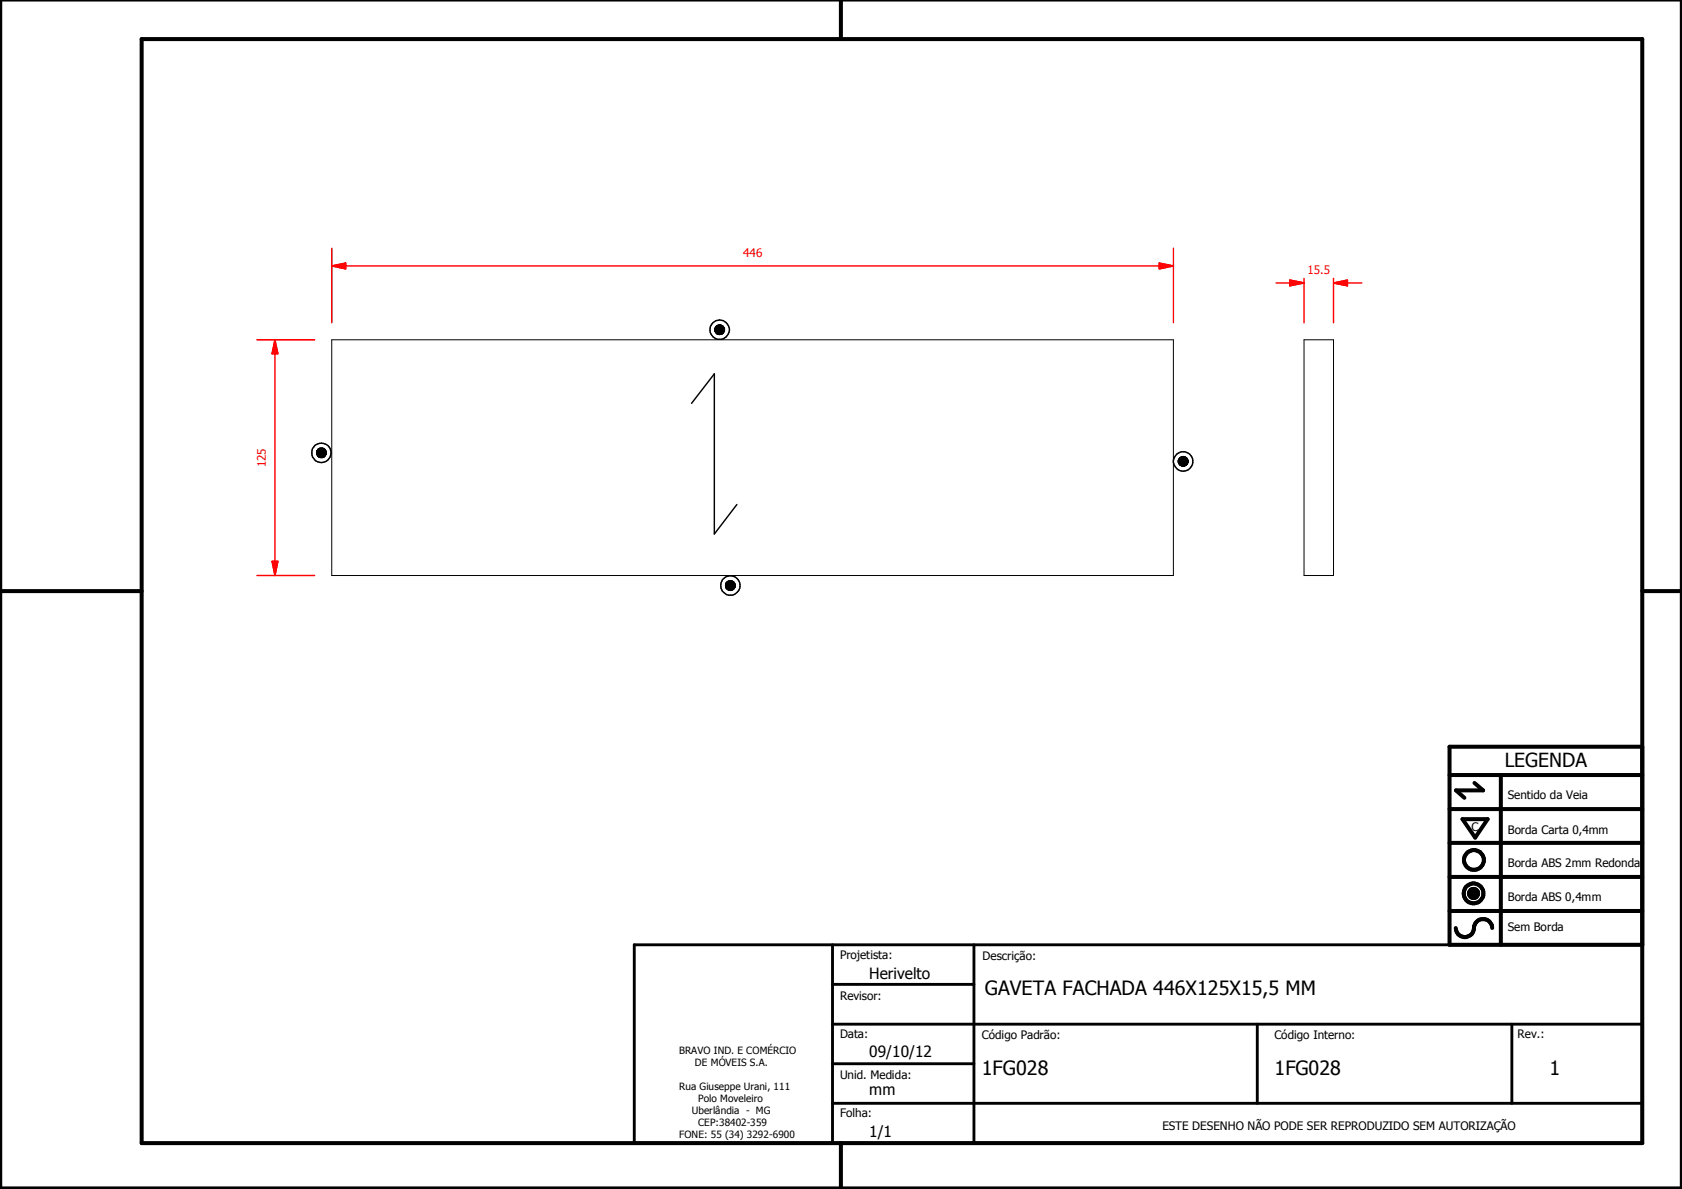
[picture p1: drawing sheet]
<svg xmlns="http://www.w3.org/2000/svg" width="297mm" height="210mm" viewBox="0 0 297 210" stroke-linecap="round" stroke-linejoin="round" font-family="sans-serif">
<g fill="none" stroke="#000" stroke-width=".18">
<path d="M58.6 60h148.6v41.6h-148.6zM126.2 58.1v.2zM126.3 58v.5zM126.3 58v.4zM126.3 58l-.1 .3zM126.3 57.9v.6zM126.4 57.8v.8zM126.4 57.8l-.1 .7zM126.4 57.7v1zM126.4 57.7v.9zM126.4 57.7l.1-.1-.1 1.2zM126.4 57.7v1.1z"/>
<path d="M126.5 57.6v1.2zM126.6 57.5h.1l-.1 1.4zM126.6 57.5v1.4zM126.7 57.5v-.1v1.6zM126.7 57.5v1.5zM126.7 57.4h.1l-.1 1.6zM126.7 57.4v1.6zM126.8 57.4h.1l-.1 1.6zM126.8 57.4v1.6zM126.9 57.4v1.6zM126.9 57.4l-.1 1.6zM127 57.4v1.7z"/>
<path d="M127.1 57.4l-.1 1.7zM127.1 57.4v1.7zM127.2 57.4l-.1 1.7zM127.2 57.4v1.7zM127.3 57.4l-.1 1.7zM127.3 57.4v1.6zM127.4 57.4l-.1 1.6zM127.4 57.4v1.6zM127.5 57.5l-.1 1.5zM127.5 57.5v1.5zM127.6 57.5l-.1 1.5zM127.6 57.5v1.4z"/>
<path d="M127.7 57.6l-.1 1.3zM127.7 57.6v1.2zM127.7 57.7v1.1zM127.8 57.7l-.1 1.1zM127.8 57.7v1zM127.8 57.8v.9zM127.8 57.8v.8zM127.8 57.9v.7zM127.8 57.9v.6zM127.9 58l-.1 .5zM127.9 58v.5zM127.9 58v.4z"/>
<path d="M127.9 58.1v.3zM127.9 58.1v.2zM230.3 60h5.2v41.6h-5.2zM55.9 79.8v.3zM55.9 79.8v.2zM56 79.6v-.1v.8zM56 79.6v.7zM56 79.6v.6zM56 79.7v.5zM56 79.7l-.1 .4zM56 79.5v.8zM56.1 79.4v1z"/>
<path d="M56.1 79.4l-.1 .9zM56.1 79.4v1.1zM56.2 79.3l.1-.1-.1 1.4zM56.2 79.3v1.3zM56.2 79.3l-.1 1.2zM56.3 79.2v1.4zM56.3 79.2h.1l-.1 1.5zM56.3 79.2v1.5zM56.4 79.2v1.5zM56.4 79.2l-.1 1.5zM56.5 79.1h.1l-.1 1.6zM56.5 79.1v1.6z"/>
<path d="M56.6 79.1v1.7zM56.6 79.1v1.7l-.1-.1zM56.7 79.1v1.7zM56.7 79.1l-.1 1.7zM56.8 79.1l-.1 1.7zM56.8 79.1v1.7zM56.9 79.1l-.1 1.7zM56.9 79.1v1.7zM57 79.1l-.1 1.7zM57 79.1v1.6zM57.1 79.2l-.1 1.5zM57.1 79.2v1.5z"/>
<path d="M57.2 79.2l-.1 1.5zM57.2 79.2v1.5zM57.2 79.2v1.4zM57.3 79.3l-.1 1.3zM57.3 79.3v1.3zM57.4 79.4l-.1 1.2zM57.4 79.4v1.1zM57.4 79.4v1zM57.5 79.5l-.1 .9zM57.5 79.5v.8zM57.5 79.6v.7zM57.6 79.7l-.1 .6z"/>
<path d="M57.6 79.7v.5zM57.6 79.8v.4zM57.6 79.8v.3zM57.6 79.8v.2zM208.1 81.3v.3zM208.1 81.3v.2zM208.1 81.4v.1zM208.1 81.2v.5zM208.1 81.2v.4zM208.2 81.1v.7zM208.2 81.1l-.1 .6zM208.2 81v.9z"/>
<path d="M208.2 81v.8zM208.3 80.9v1.1zM208.3 80.9l-.1 1zM208.4 80.8v1.3zM208.4 80.8l-.1 1.2zM208.4 80.8l.1-.1-.1 1.4zM208.5 80.7h.1l-.1 1.5zM208.5 80.7v1.5zM208.6 80.7l.1-.1-.1 1.6zM208.6 80.7v1.5zM208.7 80.6v1.7zM208.8 80.6h.1l-.1 1.7z"/>
<path d="M208.8 80.6v1.7zM208.9 80.6v1.7zM208.9 80.6l-.1 1.7zM209 80.6l-.1 1.7zM209 80.6v1.7zM209.1 80.6l-.1 1.7zM209.1 80.6v1.7zM209.2 80.6l-.1 1.7zM209.2 80.6v1.7zM209.3 80.7l-.1 1.6zM209.3 80.7v1.5zM209.4 80.7l-.1 1.5z"/>
<path d="M209.4 80.7v1.5zM209.5 80.8l-.1 1.4zM209.5 80.8v1.3zM209.6 80.9l-.1 1.2zM209.6 80.9v1.1zM209.7 81l-.1 1zM209.7 81v.9zM209.7 81.1v.8zM209.7 81.1v.7zM209.8 81.2l-.1 .6zM209.8 81.2v.5zM209.8 81.3v.4z"/>
<path d="M209.8 81.3v.3zM209.8 81.4v.2zM209.8 81.4v.1zM128.1 103.2v.3zM128.1 103.3v.2zM128.2 103.1v.5zM128.2 103.1l-.1 .4zM128.2 103l.1-.1-.1 .9zM128.2 103v.8zM128.2 103v.7zM128.3 102.9v.9zM128.4 102.8v-.1v1.2z"/>
<path d="M128.4 102.8v1.1zM128.4 102.8l-.1 1zM128.4 102.7v1.3zM128.5 102.7h.1l-.1 1.4zM128.5 102.7v1.4zM128.6 102.7v1.4zM128.6 102.6h.1l-.1 1.5zM128.6 102.6v1.5zM128.7 102.6l.1-.1-.1 1.7zM128.7 102.6v1.6l-.1-.1zM128.8 102.5v1.7zM128.8 102.5l-.1 1.7z"/>
<path d="M128.9 102.5h.1l-.1 1.7zM128.9 102.5v1.7zM129 102.5v1.7h-.1zM129 102.5v1.7zM129.1 102.5l-.1 1.7zM129.1 102.5v1.7zM129.2 102.5l-.1 1.7zM129.2 102.5v1.7zM129.2 102.6v1.6zM129.3 102.6l-.1 1.6zM129.3 102.6v1.5zM129.4 102.7l-.1 1.4z"/>
<path d="M129.4 102.7v1.4zM129.5 102.7l-.1 1.4zM129.5 102.7v1.4zM129.5 102.7v1.3zM129.6 102.8l-.1 1.2zM129.6 102.8v1.1zM129.7 102.9l-.1 1zM129.7 102.9v.9zM129.7 103v.8zM129.7 103v.7zM129.8 103.1l-.1 .6zM129.8 103.1v.5z"/>
<path d="M129.8 103.2v.4zM129.8 103.2v.3zM129.8 103.3v.2zM259.4 157.6l1.6 .1zM259.4 157.7l1.6 .1zM259.4 157.8l1.6 .1zM259.4 157.9h1.6v.1zM259.4 157.9l1.6 .1h-1.5zM259.4 157.6h1.6zM259.5 158h1.5zM259.5 158l1.4 .1zM259.5 157.5l1.5 .1h-1.6z"/>
<path d="M259.5 157.5l1.5 .1zM259.5 158.1h1.4zM259.5 157.4l1.5 .1h-1.5zM259.5 157.4l1.5 .1zM259.5 158.1l1.4 .1zM259.5 157.3l1.4 .1h-1.4zM259.5 157.3l1.4 .1zM259.6 158.2h1.3zM259.6 158.2h1.2zM259.6 157.2l1.3 .1h-1.4zM259.6 157.2l1.3 .1zM259.6 158.2l1.2 .1z"/>
<path d="M259.6 157.2h1.3zM259.7 158.3h1.1zM259.7 158.3l1 .1zM259.7 157.1l1.1 .1h-1.2zM259.7 157.1l1.1 .1zM259.7 157.1h1.1zM259.8 158.4h.9zM259.8 158.4h.8zM259.8 157.1h1zM259.8 157.1h.9zM259.8 158.4l.8 .1zM259.8 157l.9 .1z"/>
<path d="M259.8 157h.8zM259.9 158.5h.7zM259.9 158.5h.6zM259.9 157h.7zM260 158.5h.5zM260 158.5h.4zM260 157h.6zM260.1 158.5h.3zM260.1 158.5h.2zM260.1 156.9l.4 .1zM260.1 156.9h.3zM260.1 156.9h.2z"/>
</g>
<g fill="#000">
<path d="M126.3 58l-.1 .3zM126.2 58.1v.2zM126.3 57.9v.6zM126.3 58v.5zM126.3 58v.4zM126.4 57.8l-.1 .7zM126.4 57.7v.9zM126.4 57.8v.8zM126.4 57.7v1zM126.4 57.7l.1-.1-.1 1.2zM126.4 57.7v1.1zM126.5 57.6v1.2z"/>
<path d="M126.6 57.5h.1l-.1 1.4zM126.6 57.5v1.4zM126.7 57.5v-.1v1.6zM126.7 57.5v1.5zM126.7 57.4h.1l-.1 1.6zM126.7 57.4v1.6zM126.8 57.4h.1l-.1 1.6zM126.8 57.4v1.6zM126.9 57.4v1.6zM126.9 57.4l-.1 1.6zM127 57.4v1.7zM127.1 57.4l-.1 1.7z"/>
<path d="M127.1 57.4v1.7zM127.2 57.4l-.1 1.7zM127.2 57.4v1.7zM127.3 57.4l-.1 1.7zM127.3 57.4v1.6zM127.4 57.4l-.1 1.6zM127.4 57.4v1.6zM127.5 57.5l-.1 1.5zM127.5 57.5v1.5zM127.6 57.5l-.1 1.5zM127.6 57.5v1.4zM127.7 57.6l-.1 1.3z"/>
<path d="M127.7 57.6v1.2zM127.7 57.7v1.1zM127.8 57.7l-.1 1.1zM127.8 57.7v1zM127.8 57.8v.9zM127.8 57.8v.8zM127.8 57.9v.7zM127.8 57.9v.6zM127.9 58l-.1 .5zM127.9 58v.5zM127.9 58v.4zM127.9 58.1v.3z"/>
<path d="M127.9 58.1v.2zM56.7 79.1v1.7zM56.8 79.1l-.1 1.7zM56.8 79.1v1.7zM56.9 79.1l-.1 1.7zM56.9 79.1v1.7zM57 79.1l-.1 1.7zM57 79.1v1.6zM57.1 79.2l-.1 1.5zM57.1 79.2v1.5zM57.2 79.2l-.1 1.5zM57.2 79.2v1.5z"/>
<path d="M57.2 79.2v1.4zM57.3 79.3l-.1 1.3zM57.3 79.3v1.3zM57.4 79.4l-.1 1.2zM57.4 79.4v1.1zM57.4 79.4v1zM57.5 79.5l-.1 .9zM57.5 79.5v.8zM57.5 79.6v.7zM57.6 79.7l-.1 .6zM57.6 79.7v.5zM57.6 79.8v.4z"/>
<path d="M57.6 79.8v.3zM57.6 79.8v.2zM56 79.7l-.1 .4zM55.9 79.8v.3zM55.9 79.8v.2zM56 79.6v-.1v.8zM56 79.6v.7zM56 79.6v.6zM56 79.7v.5zM56.1 79.4l-.1 .9zM56 79.5v.8zM56.1 79.4v1z"/>
<path d="M56.2 79.3l-.1 1.2zM56.1 79.4v1.1zM56.2 79.3l.1-.1-.1 1.4zM56.2 79.3v1.3zM56.3 79.2v1.4zM56.3 79.2h.1l-.1 1.5zM56.3 79.2v1.5zM56.4 79.2v1.5zM56.4 79.2l-.1 1.5zM56.5 79.1h.1l-.1 1.6zM56.5 79.1v1.6zM56.6 79.1v1.7z"/>
<path d="M56.6 79.1v1.7l-.1-.1zM56.7 79.1l-.1 1.7zM208.1 81.2v.4zM208.1 81.3v.3zM208.1 81.3v.2zM208.1 81.4v.1zM208.2 81.1l-.1 .6zM208.1 81.2v.5zM208.2 81v.8zM208.2 81.1v.7zM208.3 80.9l-.1 1zM208.2 81v.9z"/>
<path d="M208.3 80.9v1.1zM208.4 80.8l-.1 1.2zM208.4 80.8v1.3zM208.4 80.8l.1-.1-.1 1.4zM208.5 80.7h.1l-.1 1.5zM208.5 80.7v1.5zM208.6 80.7l.1-.1-.1 1.6zM208.6 80.7v1.5zM208.7 80.6v1.7zM208.8 80.6h.1l-.1 1.7zM208.8 80.6v1.7zM208.9 80.6v1.7z"/>
<path d="M208.9 80.6l-.1 1.7zM209 80.6l-.1 1.7zM209 80.6v1.7zM209.1 80.6l-.1 1.7zM209.1 80.6v1.7zM209.2 80.6l-.1 1.7zM209.2 80.6v1.7zM209.3 80.7l-.1 1.6zM209.3 80.7v1.5zM209.4 80.7l-.1 1.5zM209.4 80.7v1.5zM209.5 80.8l-.1 1.4z"/>
<path d="M209.5 80.8v1.3zM209.6 80.9l-.1 1.2zM209.6 80.9v1.1zM209.7 81l-.1 1zM209.7 81v.9zM209.7 81.1v.8zM209.7 81.1v.7zM209.8 81.2l-.1 .6zM209.8 81.2v.5zM209.8 81.3v.4zM209.8 81.3v.3zM209.8 81.4v.2z"/>
<path d="M209.8 81.4v.1zM128.2 103.1l-.1 .4zM128.1 103.2v.3zM128.1 103.3v.2zM128.2 103.1v.5zM128.2 103l.1-.1-.1 .9zM128.2 103v.8zM128.2 103v.7zM128.4 102.8l-.1 1zM128.3 102.9v.9zM128.4 102.8v-.1v1.2zM128.4 102.8v1.1z"/>
<path d="M128.4 102.7v1.3zM128.5 102.7h.1l-.1 1.4zM128.5 102.7v1.4zM128.6 102.6v1.5zM128.6 102.7v1.4zM128.6 102.6h.1l-.1 1.5zM128.7 102.6l.1-.1-.1 1.7zM128.7 102.6v1.6l-.1-.1zM128.8 102.5v1.7zM128.8 102.5l-.1 1.7zM128.9 102.5h.1l-.1 1.7zM128.9 102.5v1.7z"/>
<path d="M129 102.5v1.7h-.1zM129 102.5v1.7zM129.1 102.5l-.1 1.7zM129.1 102.5v1.7zM129.2 102.5l-.1 1.7zM129.2 102.5v1.7zM129.2 102.6v1.6zM129.3 102.6l-.1 1.6zM129.3 102.6v1.5zM129.4 102.7l-.1 1.4zM129.4 102.7v1.4zM129.5 102.7l-.1 1.4z"/>
<path d="M129.5 102.7v1.4zM129.5 102.7v1.3zM129.6 102.8l-.1 1.2zM129.6 102.8v1.1zM129.7 102.9l-.1 1zM129.7 102.9v.9zM129.7 103v.8zM129.7 103v.7zM129.8 103.1l-.1 .6zM129.8 103.1v.5zM129.8 103.2v.4zM129.8 103.2v.3z"/>
<path d="M129.8 103.3v.2zM259.4 157.6h1.6zM259.5 157.5l1.5 .1h-1.6zM259.5 157.5l1.5 .1zM259.5 157.4l1.5 .1h-1.5zM259.5 157.4l1.5 .1zM259.5 157.3l1.4 .1h-1.4zM259.5 157.3l1.4 .1zM259.6 157.2l1.3 .1h-1.4zM259.6 157.2l1.3 .1zM259.6 157.2h1.3zM259.7 157.1l1.1 .1h-1.2z"/>
<path d="M259.7 157.1l1.1 .1zM259.7 157.1h1.1zM259.8 157.1h1zM259.8 157.1h.9zM259.8 157l.9 .1zM259.8 157h.8zM259.9 157h.7zM260 157h.6zM260.1 156.9l.4 .1zM260.1 156.9h.3zM260.1 156.9h.2zM260.1 158.5h.2z"/>
<path d="M260 158.5h.4zM260.1 158.5h.3zM259.9 158.5h.6zM260 158.5h.5zM259.8 158.4l.8 .1zM259.9 158.5h.7zM259.8 158.4h.8zM259.7 158.3l1 .1zM259.8 158.4h.9zM259.6 158.2l1.2 .1zM259.7 158.3h1.1zM259.6 158.2h1.2z"/>
<path d="M259.5 158.1l1.4 .1zM259.6 158.2h1.3zM259.5 158l1.4 .1zM259.5 158.1h1.4zM259.4 157.9l1.6 .1h-1.5zM259.5 158h1.5zM259.4 157.6l1.6 .1zM259.4 157.7l1.6 .1zM259.4 157.8l1.6 .1zM259.4 157.9h1.6v.1z"/>
</g>
<g fill="none" stroke="#000" stroke-width=".71">
<path d="M148.5 0v6.9M297 -.1v209.9h-297v-209.9M25 6.9h265v194.9h-265zM0 104.4h25M290 104.4h7M256 136.8h34M260.4 138.2l1.5 1.3h-4.8l1.5 1.3M265 136.8v30M290 131.8h-34v35h34M256 154.8h34M256 148.8h34M256 142.8h34"/>
<path d="M258.3 144.6h4.4l-2.2 3.3zM256 160.8h34M257.1 163.8a1.62 1.62 0 0 0 1.8 1.6 1.62 1.62 0 0 0 1.4-1.9 1.63 1.63 0 0 1 1.7-1.2 1.63 1.63 0 0 1 1.5 1.5M148.5 201.8v8"/>
<circle cx="260.2" cy="157.7" r="1.76"/>
<circle cx="260.2" cy="157.7" r=".82"/>
<circle cx="260.3" cy="151.8" r="1.76"/>
</g>
<path d="M112 166.8h178v35h-178zM147 173.8h25M147 166.8v35M172 166.8v35M147 194.8h143M147 180.8h143M147 187.8h25M222 180.8v14M267 180.8v14" fill="none" stroke="#000" stroke-width=".51"/>
<path d="M58.6 46.9h2.4" fill="none" stroke="#f00" stroke-width=".25"/>
<path d="M58.6 46.9l2.4-.5v1.1z" fill="#f00"/>
<path d="M58.6 46.9l2.4-.5v1.1zM204.7 46.9h2.5" fill="none" stroke="#f00" stroke-width=".25"/>
<path d="M204.7 46.4l2.5 .5-2.5 .6z" fill="#f00"/>
<path d="M58.6 43.8v13.2M61 46.9h143.7M204.7 46.4l2.5 .5-2.5 .6zM207.2 43.8v13.2M48.6 99.1v2.5" fill="none" stroke="#f00" stroke-width=".25"/>
<path d="M48 99.1h1.1l-.5 2.5z" fill="#f00"/>
<path d="M48.6 60v2.4M48 99.1h1.1l-.5 2.5z" fill="none" stroke="#f00" stroke-width=".25"/>
<path d="M48.6 60l.5 2.4h-1.1z" fill="#f00"/>
<path d="M45.4 60h10.2M48.6 60l.5 2.4h-1.1zM235.5 50h2.5M48.6 62.4v36.7M45.4 101.6h10.2" fill="none" stroke="#f00" stroke-width=".25"/>
<path d="M235.5 50l2.5-.6v1.1z" fill="#f00"/>
<path d="M227.8 50h2.5M235.5 50l2.5-.6v1.1z" fill="none" stroke="#f00" stroke-width=".25"/>
<path d="M227.8 49.4l2.5 .6-2.5 .5z" fill="#f00"/>
<path d="M225.3 50h2.5M227.8 49.4l2.5 .6-2.5 .5zM230.3 49.1v7.9M235.5 49.1v7.9M238 50h2.5" fill="none" stroke="#f00" stroke-width=".25"/>
<g fill="none" stroke="#000" stroke-width=".25">
<path d="M122.1 71.2l4-5.2v28.3l4-5.2"/>
<circle cx="127.1" cy="58.2" r="1.72"/>
<circle cx="127.1" cy="58.2" r=".84"/>
<circle cx="56.7" cy="79.9" r="1.71"/>
<circle cx="56.8" cy="79.9" r=".83"/>
<circle cx="209" cy="81.4" r=".84"/>
<circle cx="209" cy="81.4" r="1.71"/>
<circle cx="129" cy="103.4" r=".85"/>
<circle cx="129" cy="103.4" r="1.73"/>
</g>
<g font-size="3.5">
<text x="173.9" y="175.7">GAVETA FACHADA 446X125X15,5 MM</text>
<text x="173.4" y="189.7">1FG028</text>
<text x="225.1" y="189.7">1FG028</text>
<text x="273.6" y="189.7">1</text>
</g>
<text font-size="3.4" x="265.7" y="135.4">LEGENDA</text>
<g font-size="2.7">
<text x="153.5" y="172.8">Herivelto</text>
<text x="153.5" y="186.6">09/10/12</text>
<text x="153.5" y="193.4">mm</text>
<text x="153.5" y="200.8">1/1</text>
</g>
<g font-size="2.1" fill="#f00">
<text x="131.2" y="45.4">446</text>
<text x="230.9" y="48.3">15.5</text>
<text x="46.9" y="82.5" transform="rotate(-90 46.9 82.5)">125</text>
</g>
<g font-size="2.1">
<text x="266.3" y="141.1">Sentido da Veia</text>
<text x="259.8" y="146.7">C</text>
<text x="266.3" y="147.2">Borda Carta 0,4mm</text>
<text x="266.3" y="153.1">Borda ABS 2mm Redonda</text>
<text x="266.3" y="159">Borda ABS 0,4mm</text>
<text x="266.3" y="164.4">Sem Borda</text>
<text x="148.4" y="169.3">Projetista:</text>
<text x="173.5" y="169.5">Descrição:</text>
<text x="148.4" y="176.6">Revisor:</text>
<text x="148.4" y="183.2">Data:</text>
<text x="173.4" y="183.3">Código Padrão:</text>
<text x="225.1" y="183.3">Código Interno:</text>
<text x="268" y="183.2">Rev.:</text>
<text x="148.4" y="190.5">Unid. Medida:</text>
<text x="148.4" y="197.2">Folha:</text>
<text x="205.3" y="199.5">ESTE DESENHO NÃO PODE SER REPRODUZIDO SEM AUTORIZAÇÃO</text>
</g>
<g font-size="1.8">
<text x="119.9" y="186">BRAVO IND. E COMÉRCIO</text>
<text x="122.7" y="188.1">DE MÓVEIS S.A.</text>
<text x="119.9" y="192.4">Rua Giuseppe Urani, 111</text>
<text x="122.2" y="196.7">Uberlândia - MG</text>
<text x="123.3" y="194.6">Polo Moveleiro</text>
<text x="119.9" y="201">FONE: 55 (34) 3292-6900</text>
<text x="123.3" y="198.8">CEP:38402-359</text>
</g>
</svg>
